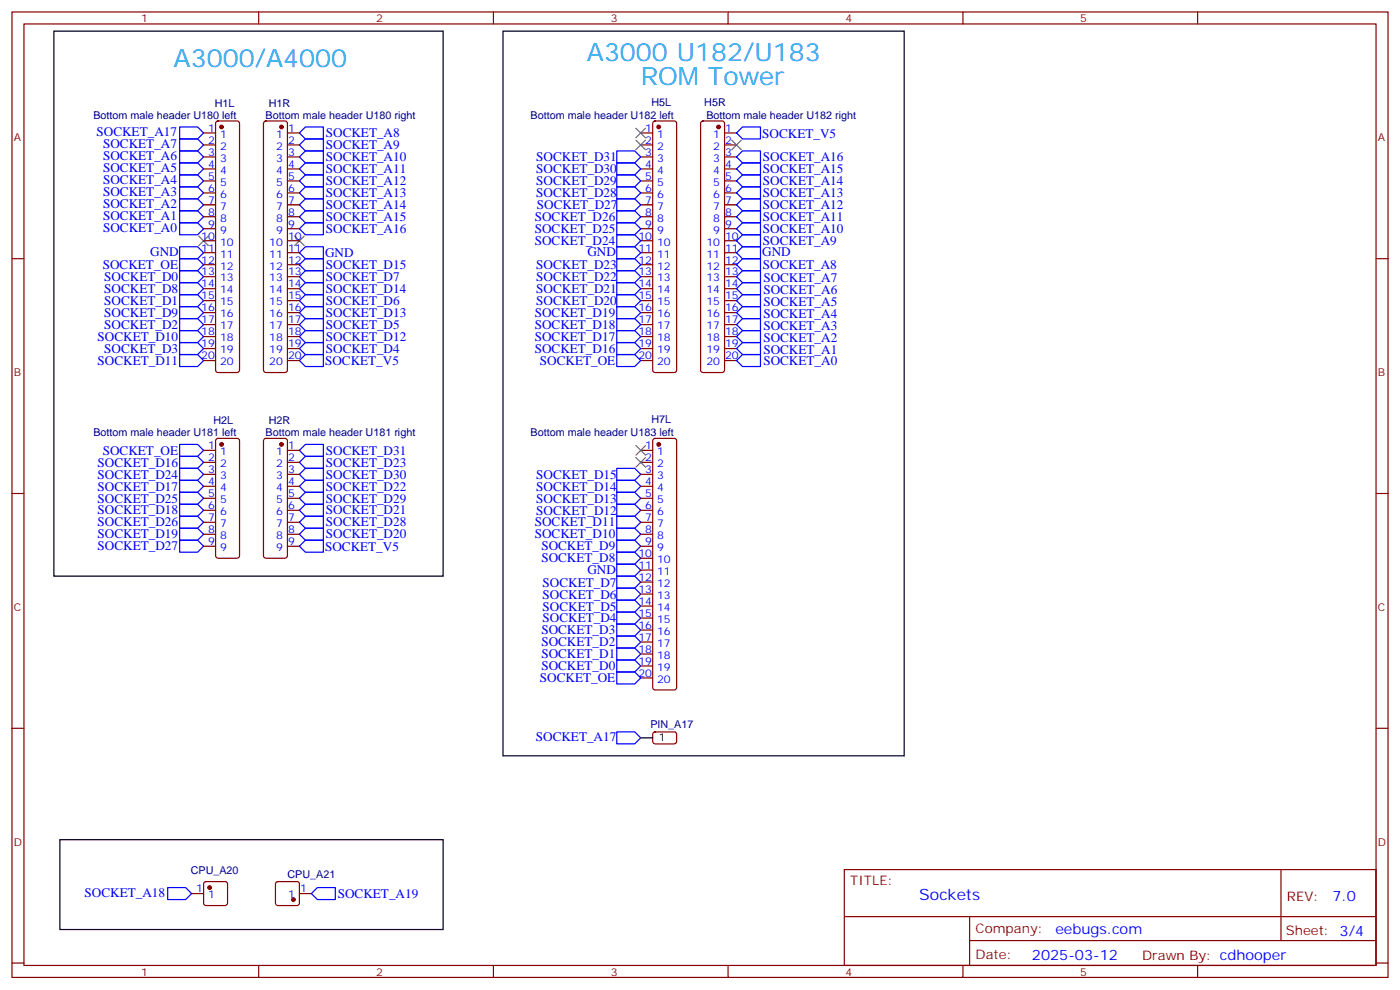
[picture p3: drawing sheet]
<svg xmlns="http://www.w3.org/2000/svg" width="412mm" height="292mm" viewBox="0 0 412 292" stroke-linecap="round" stroke-linejoin="round" font-family="sans-serif">
<g fill="none" stroke="#870000" stroke-width=".35">
<path d="M3.5 3.5h405.4v284.4h-405.4zM7.1 7.1h398.2v277.2h-398.2zM76.2 3.5v3.6M145.3 3.5v3.6M214.5 3.5v3.6M283.6 3.5v3.6M352.8 3.5v3.6M60 39.2h3.5M63.7 35.8l.5-.2h5.6l.5 .2 .3 .5v72.7l-.3 .5-.5 .2h-5.6l-.5-.2-.2-.5v-72.7zM77.8 35.8l.5-.2h5.7l.5 .2 .2 .5v72.7l-.3 .5-.4 .2h-5.7l-.5-.2-.2-.5v-72.7zM84.7 39.2h3.5M188.7 39.2h3.6"/>
<path d="M192.5 35.8l.5-.2h5.6l.5 .2 .2 .5v72.7l-.2 .5-.5 .2h-5.6l-.5-.2-.2-.5v-72.7zM206.6 35.8l.5-.2h5.6l.5 .2 .2 .5v72.7l-.2 .5-.5 .2h-5.6l-.5-.2-.2-.5v-72.7zM213.4 39.2h3.6M60 42.7h3.5M60 46.2h3.5M60 49.7h3.5M60 53.3h3.5M60 56.8h3.5M84.7 42.7h3.5M84.7 46.2h3.5M84.7 49.7h3.5M84.7 53.3h3.5"/>
<path d="M84.7 56.8h3.5M188.7 42.7h3.6M188.7 46.2h3.6M188.7 49.7h3.6M188.7 53.3h3.6M188.7 56.8h3.6M213.4 42.7h3.6M213.4 46.2h3.6M213.4 49.7h3.6M213.4 53.3h3.6M213.4 56.8h3.6M3.5 76.2h3.6"/>
<path d="M60 60.3h3.5M60 63.9h3.5M60 67.4h3.5M60 70.9h3.5M60 74.4h3.5M60 78h3.5M84.7 60.3h3.5M84.7 63.9h3.5M84.7 67.4h3.5M84.7 70.9h3.5M84.7 74.4h3.5M84.7 78h3.5"/>
<path d="M188.7 60.3h3.6M188.7 63.9h3.6M188.7 67.4h3.6M188.7 70.9h3.6M188.7 74.4h3.6M188.7 78h3.6M213.4 60.3h3.6M213.4 63.9h3.6M213.4 67.4h3.6M213.4 70.9h3.6M213.4 74.4h3.6M213.4 78h3.6"/>
<path d="M405.3 76.2h3.6M60 81.5h3.5M60 85h3.5M60 88.5h3.5M60 92.1h3.5M60 95.6h3.5M60 99.1h3.5M84.7 81.5h3.5M84.7 85h3.5M84.7 88.5h3.5M84.7 92.1h3.5M84.7 95.6h3.5"/>
<path d="M84.7 99.1h3.5M188.7 81.5h3.6M188.7 85h3.6M188.7 88.5h3.6M188.7 92.1h3.6M188.7 95.6h3.6M188.7 99.1h3.6M213.4 81.5h3.6M213.4 85h3.6M213.4 88.5h3.6M213.4 92.1h3.6M213.4 95.6h3.6"/>
<path d="M213.4 99.1h3.6M60 102.7h3.5M60 106.2h3.5M84.7 102.7h3.5M84.7 106.2h3.5M188.7 102.7h3.6M188.7 106.2h3.6M213.4 102.7h3.6M213.4 106.2h3.6M60 132.6h3.5M60 136.2h3.5M60 139.7h3.5"/>
<path d="M63.7 129.3l.5-.2h5.6l.5 .2 .3 .5v33.9l-.3 .5-.5 .2h-5.6l-.5-.2-.2-.5v-33.9zM77.8 129.3l.5-.2h5.7l.5 .2 .2 .5v33.9l-.3 .5-.4 .2h-5.7l-.5-.2-.2-.5v-33.9zM84.7 132.6h3.5M84.7 136.2h3.5M84.7 139.7h3.5M188.7 132.6h3.6M188.7 136.2h3.6M188.7 139.7h3.6M192.5 129.3l.5-.2h5.6l.5 .2 .2 .5v72.7l-.2 .5-.5 .2h-5.6l-.5-.2-.2-.5v-72.7zM3.5 145.3h3.6M60 143.2h3.5M60 146.8h3.5"/>
<path d="M60 150.3h3.5M60 153.8h3.5M60 157.3h3.5M84.7 143.2h3.5M84.7 146.8h3.5M84.7 150.3h3.5M84.7 153.8h3.5M84.7 157.3h3.5M188.7 143.2h3.6M188.7 146.8h3.6M188.7 150.3h3.6M188.7 153.8h3.6"/>
<path d="M188.7 157.3h3.6M405.3 145.3h3.6M60 160.9h3.5M84.7 160.9h3.5M188.7 160.9h3.6M188.7 164.4h3.6M188.7 167.9h3.6M188.7 171.4h3.6M188.7 175h3.6M188.7 178.5h3.6M188.7 182h3.6M188.7 185.6h3.6"/>
<path d="M188.7 189.1h3.6M188.7 192.6h3.6M188.7 196.1h3.6M188.7 199.7h3.6M3.5 214.5h3.6M192.5 215.8l.5-.3 5.9 .1 .4 .7v2.3l-.7 .5-5.9-.1-.4-.6v-2.1zM405.3 214.5h3.6M60.2 259.9l.5-.3h5.6l.5 .3 .2 .5v5.6l-.2 .5-.5 .2h-5.6l-.5-.2-.2-.5v-5.6zM81.4 259.9l.4-.3h5.7l.5 .3 .2 .5v5.6l-.2 .5-.5 .2h-5.7l-.5-.2-.2-.5v-5.6zM248.7 256.1h156.6v28.2h-156.6zM377.3 256.1v20.9M56.4 263.2h3.6"/>
<path d="M88.2 263.2h3.5M248.7 270h156.5M285.6 277h119.6M285.6 270v14.1M3.5 283.6h3.6M76.2 284.3v3.6M145.3 284.3v3.6M214.5 284.3v3.6M283.6 284.3v3.6M352.8 284.3v3.6M405.3 283.6h3.6"/>
</g>
<g fill="none" stroke="#00f" stroke-width=".35">
<path d="M52.9 37.4h5.3l1.8 1.8-1.8 1.7h-5.3zM88.2 39.2l1.8-1.8h5.2v3.5h-5.2zM217 39.2l1.7-1.8h5.3v3.5h-5.3zM52.9 40.9h5.3l1.8 1.8-1.8 1.8h-5.3zM52.9 44.5h5.3l1.8 1.7-1.8 1.8h-5.3zM52.9 48h5.3l1.8 1.7-1.8 1.8h-5.3zM52.9 51.5h5.3l1.8 1.8-1.8 1.7h-5.3zM52.9 55h5.3l1.8 1.8-1.8 1.8h-5.3zM52.9 58.6h5.3l1.8 1.7-1.8 1.8h-5.3zM88.2 42.7l1.8-1.8h5.2v3.6h-5.2zM88.2 46.2l1.8-1.7h5.2v3.5h-5.2zM88.2 49.7l1.8-1.7h5.2v3.5h-5.2z"/>
<path d="M88.2 53.3l1.8-1.8h5.2v3.5h-5.2zM88.2 56.8l1.8-1.8h5.2v3.6h-5.2zM181.7 48h5.3l1.7 1.7-1.7 1.8h-5.3zM181.7 51.5h5.3l1.7 1.8-1.7 1.7h-5.3zM181.7 55h5.3l1.7 1.8-1.7 1.8h-5.3zM181.7 44.5h5.3l1.7 1.7-1.7 1.8h-5.3zM181.7 58.6h5.3l1.7 1.7-1.7 1.8h-5.3zM217 56.8l1.7-1.8h5.3v3.6h-5.3zM217 53.3l1.7-1.8h5.3v3.5h-5.3zM217 49.7l1.7-1.7h5.3v3.5h-5.3zM217 46.2l1.7-1.7h5.3v3.5h-5.3zM52.9 72.7h5.3l1.8 1.7-1.8 1.8h-5.3z"/>
<path d="M52.9 62.1h5.3l1.8 1.8-1.8 1.7h-5.3zM52.9 65.6h5.3l1.8 1.8-1.8 1.7h-5.3zM52.9 79.7h5.3l1.8 1.8-1.8 1.8h-5.3zM52.9 76.2h5.3l1.8 1.8-1.8 1.7h-5.3zM88.2 74.4l1.8-1.7h5.2v3.5h-5.2zM88.2 60.3l1.8-1.7h5.2v3.5h-5.2zM88.2 63.9l1.8-1.8h5.2v3.5h-5.2zM88.2 67.4l1.8-1.8h5.2v3.5h-5.2zM88.2 78l1.8-1.8h5.2v3.5h-5.2zM181.7 72.7h5.3l1.7 1.7-1.7 1.8h-5.3zM181.7 76.2h5.3l1.7 1.8-1.7 1.7h-5.3zM181.7 79.7h5.3l1.7 1.8-1.7 1.8h-5.3z"/>
<path d="M181.7 69.1h5.3l1.7 1.8-1.7 1.8h-5.3zM181.7 65.6h5.3l1.7 1.8-1.7 1.7h-5.3zM181.7 62.1h5.3l1.7 1.8-1.7 1.7h-5.3zM217 78l1.7-1.8h5.3v3.5h-5.3zM217 70.9l1.7-1.8h5.3v3.6h-5.3zM217 67.4l1.7-1.8h5.3v3.5h-5.3zM217 63.9l1.7-1.8h5.3v3.5h-5.3zM217 60.3l1.7-1.7h5.3v3.5h-5.3zM217 74.4l1.7-1.7h5.3v3.5h-5.3zM52.9 83.3h5.3l1.8 1.7-1.8 1.8h-5.3zM52.9 86.8h5.3l1.8 1.7-1.8 1.8h-5.3zM52.9 90.3h5.3l1.8 1.8-1.8 1.7h-5.3z"/>
<path d="M52.9 93.8h5.3l1.8 1.8-1.8 1.8h-5.3zM52.9 97.4h5.3l1.8 1.7-1.8 1.8h-5.3zM88.2 81.5l1.8-1.8h5.2v3.6h-5.2zM88.2 85l1.8-1.7h5.2v3.5h-5.2zM88.2 88.5l1.8-1.7h5.2v3.5h-5.2zM88.2 92.1l1.8-1.8h5.2v3.5h-5.2zM88.2 95.6l1.8-1.8h5.2v3.6h-5.2zM88.2 99.1l1.8-1.7h5.2v3.5h-5.2zM181.7 83.3h5.3l1.7 1.7-1.7 1.8h-5.3zM181.7 86.8h5.3l1.7 1.7-1.7 1.8h-5.3zM181.7 97.4h5.3l1.7 1.7-1.7 1.8h-5.3zM181.7 93.8h5.3l1.7 1.8-1.7 1.8h-5.3z"/>
<path d="M181.7 90.3h5.3l1.7 1.8-1.7 1.7h-5.3zM217 81.5l1.7-1.8h5.3v3.6h-5.3zM217 85l1.7-1.7h5.3v3.5h-5.3zM217 92.1l1.7-1.8h5.3v3.5h-5.3zM217 95.6l1.7-1.8h5.3v3.6h-5.3zM217 99.1l1.7-1.7h5.3v3.5h-5.3zM218.7 86.8h5.3v3.5h-5.3l-1.7-1.8zM52.9 100.9h5.3l1.8 1.8-1.8 1.7h-5.3zM52.9 104.4h5.3l1.8 1.8-1.8 1.8h-5.3zM88.2 106.2l1.8-1.8h5.2v3.6h-5.2zM88.2 102.7l1.8-1.8h5.2v3.5h-5.2zM181.7 104.4h5.3l1.7 1.8-1.7 1.8h-5.3z"/>
<path d="M181.7 100.9h5.3l1.7 1.8-1.7 1.7h-5.3zM217 102.7l1.7-1.8h5.3v3.5h-5.3zM217 106.2l1.7-1.8h5.3v3.6h-5.3zM52.9 134.4h5.3l1.8 1.8-1.8 1.7h-5.3zM52.9 137.9h5.3l1.8 1.8-1.8 1.8h-5.3zM52.9 130.9h5.3l1.8 1.7-1.8 1.8h-5.3zM88.2 136.2l1.8-1.8h5.2v3.5h-5.2zM88.2 139.7l1.8-1.8h5.2v3.6h-5.2zM88.2 132.6l1.8-1.7h5.2v3.5h-5.2zM181.7 137.9h5.3l1.7 1.8-1.7 1.8h-5.3zM52.9 141.5h5.3l1.8 1.7-1.8 1.8h-5.3zM52.9 145h5.3l1.8 1.8-1.8 1.7h-5.3z"/>
<path d="M52.9 148.5h5.3l1.8 1.8-1.8 1.7h-5.3zM52.9 152h5.3l1.8 1.8-1.8 1.8h-5.3zM52.9 155.6h5.3l1.8 1.7-1.8 1.8h-5.3zM52.9 159.1h5.3l1.8 1.8-1.8 1.7h-5.3zM88.2 143.2l1.8-1.7h5.2v3.5h-5.2zM88.2 146.8l1.8-1.8h5.2v3.5h-5.2zM88.2 150.3l1.8-1.8h5.2v3.5h-5.2zM88.2 153.8l1.8-1.8h5.2v3.6h-5.2zM88.2 157.3l1.8-1.7h5.2v3.5h-5.2zM181.7 141.5h5.3l1.7 1.7-1.7 1.8h-5.3zM181.7 145h5.3l1.7 1.8-1.7 1.7h-5.3zM181.7 148.5h5.3l1.7 1.8-1.7 1.7h-5.3z"/>
<path d="M181.7 159.1h5.3l1.7 1.8-1.7 1.7h-5.3zM181.7 155.6h5.3l1.7 1.7-1.7 1.8h-5.3zM181.7 152h5.3l1.7 1.8-1.7 1.8h-5.3zM88.2 160.9l1.8-1.8h5.2v3.5h-5.2zM181.7 169.7h5.3l1.7 1.7-1.7 1.8h-5.3zM181.7 173.2h5.3l1.7 1.8-1.7 1.7h-5.3zM181.7 176.7h5.3l1.7 1.8-1.7 1.8h-5.3zM181.7 162.6h5.3l1.7 1.8-1.7 1.8h-5.3zM181.7 166.2h5.3l1.7 1.7-1.7 1.8h-5.3zM181.7 180.3h5.3l1.7 1.7-1.7 1.8h-5.3zM181.7 194.4h5.3l1.7 1.7-1.7 1.8h-5.3zM181.7 190.9h5.3l1.7 1.7-1.7 1.8h-5.3z"/>
<path d="M181.7 187.3h5.3l1.7 1.8-1.7 1.8h-5.3zM181.7 183.8h5.3l1.7 1.8-1.7 1.7h-5.3zM181.7 197.9h5.3l1.7 1.8-1.7 1.7h-5.3zM181.7 215.5h5.3l1.7 1.8-1.7 1.8h-5.3zM49.4 261.4h5.3l1.7 1.8-1.7 1.7h-5.3zM93.5 261.4h5.3v3.5h-5.3l-1.8-1.7z"/>
</g>
<g fill="none" stroke="#3c3" stroke-width=".35">
<path d="M187.3 37.7l2.8 2.9M190.1 37.7l-2.8 2.9M187.3 41.3l2.8 2.8M190.1 41.3l-2.8 2.8M215.5 41.3l2.9 2.8M218.4 41.3l-2.9 2.8M58.6 69.5l2.8 2.8M61.4 69.5l-2.8 2.8M86.8 69.5l2.8 2.8M89.6 69.5l-2.8 2.8M187.3 131.2l2.8 2.9M187.3 134.8l2.8 2.8"/>
<path d="M190.1 131.2l-2.8 2.9M190.1 134.8l-2.8 2.8"/>
</g>
<g fill="#870000" stroke="#870000" stroke-width=".35">
<circle cx="194" cy="37.4" r=".53"/>
<circle cx="211.7" cy="37.4" r=".53"/>
<circle cx="194" cy="130.9" r=".53"/>
<circle cx="65.3" cy="130.9" r=".53"/>
<circle cx="65.3" cy="37.4" r=".53"/>
<circle cx="82.9" cy="130.9" r=".53"/>
<circle cx="82.9" cy="37.4" r=".53"/>
<circle cx="61.7" cy="261.4" r=".53"/>
<circle cx="86.4" cy="264.9" r=".53"/>
</g>
<path d="M15.9 9.2h114.6v160.5h-114.6zM148.2 9.2h118.1v213.4h-118.1zM188.7 217.3h3.6M17.6 247.3h112.9v26.5h-112.9z" fill="none" stroke="#000" stroke-width=".35"/>
<g font-size="7.4" fill="#09f">
<text x="172.9" y="18">A3000 U182/U183</text>
<text x="51.2" y="19.8">A3000/A4000</text>
<text x="188.7" y="25">ROM Tow</text>
<text x="223.7" y="25">er</text>
</g>
<text font-size="4.6" fill="#00f" x="270.8" y="265.1">Sockets</text>
<g font-size="4.2" fill="#00f">
<text x="392.5" y="265.4">7.0</text>
<text x="310.9" y="274.9">eebugs.com</text>
<text x="304" y="282.7">2025-03-12</text>
</g>
<g font-size="3.9" fill="#00f">
<text x="28.4" y="40">SOCKET_A17</text>
<text x="96" y="40.4">SOCKET_A8</text>
<text x="224.5" y="40.5">SOCKET_V5</text>
<text x="30.4" y="43.6">SOCKET_A7</text>
<text x="30.4" y="47.1">SOCKET_A6</text>
<text x="96" y="43.9">SOCKET_A9</text>
<text x="96" y="47.5">SOCKET_A10</text>
<text x="158" y="47.5">SOCKET_D31</text>
<text x="224.7" y="47.5">SOCKET_A16</text>
<text x="30.4" y="50.6">SOCKET_A5</text>
<text x="96" y="51">SOCKET_A11</text>
<text x="158" y="51">SOCKET_D30</text>
<text x="224.7" y="51">SOCKET_A15</text>
<text x="30.4" y="54.2">SOCKET_A4</text>
<text x="30.4" y="57.7">SOCKET_A3</text>
<text x="96" y="54.5">SOCKET_A12</text>
<text x="96" y="58">SOCKET_A13</text>
<text x="158" y="54.6">SOCKET_D29</text>
<text x="158" y="58.1">SOCKET_D28</text>
<text x="224.7" y="58">SOCKET_A13</text>
<text x="224.7" y="54.5">SOCKET_A14</text>
<text x="30.4" y="61.2">SOCKET_A2</text>
<text x="30.4" y="64.7">SOCKET_A1</text>
<text x="96" y="61.6">SOCKET_A14</text>
<text x="96" y="65.1">SOCKET_A15</text>
<text x="157.5" y="65.1">SOCKET_D26</text>
<text x="158.2" y="61.6">SOCKET_D27</text>
<text x="224.7" y="65.1">SOCKET_A11</text>
<text x="224.7" y="61.6">SOCKET_A12</text>
<text x="30.4" y="68.3">SOCKET_A0</text>
<text x="96" y="68.6">SOCKET_A16</text>
<text x="157.5" y="68.6">SOCKET_D25</text>
<text x="224.7" y="68.6">SOCKET_A10</text>
<text x="44.3" y="75.5">GND</text>
<text x="95.8" y="75.8">GND</text>
<text x="157.5" y="72.2">SOCKET_D24</text>
<text x="173" y="75.5">GND</text>
<text x="224.5" y="75.5">GND</text>
<text x="224.7" y="72.2">SOCKET_A9</text>
<text x="30.3" y="79.2">SOCKET_OE</text>
<text x="30.7" y="82.7">SOCKET_D0</text>
<text x="96" y="82.7">SOCKET_D7</text>
<text x="96" y="79.2">SOCKET_D15</text>
<text x="158" y="79.3">SOCKET_D23</text>
<text x="158" y="82.8">SOCKET_D22</text>
<text x="224.7" y="79.2">SOCKET_A8</text>
<text x="224.9" y="83.1">SOCKET_A7</text>
<text x="30.7" y="86.3">SOCKET_D8</text>
<text x="30.7" y="89.8">SOCKET_D1</text>
<text x="96" y="86.3">SOCKET_D14</text>
<text x="96" y="89.8">SOCKET_D6</text>
<text x="158" y="86.3">SOCKET_D21</text>
<text x="158" y="89.8">SOCKET_D20</text>
<text x="224.9" y="86.7">SOCKET_A6</text>
<text x="30.7" y="93.3">SOCKET_D9</text>
<text x="96" y="93.3">SOCKET_D13</text>
<text x="157.5" y="93.3">SOCKET_D19</text>
<text x="224.9" y="90.2">SOCKET_A5</text>
<text x="224.9" y="93.7">SOCKET_A4</text>
<text x="28.8" y="100.4">SOCKET_D10</text>
<text x="30.7" y="96.8">SOCKET_D2</text>
<text x="96" y="96.8">SOCKET_D5</text>
<text x="96" y="100.4">SOCKET_D12</text>
<text x="157.5" y="100.4">SOCKET_D17</text>
<text x="157.5" y="96.8">SOCKET_D18</text>
<text x="224.9" y="97.3">SOCKET_A3</text>
<text x="224.9" y="100.8">SOCKET_A2</text>
<text x="28.8" y="107.4">SOCKET_D11</text>
<text x="30.7" y="103.9">SOCKET_D3</text>
<text x="95.8" y="107.6">SOCKET_V5</text>
<text x="96" y="103.9">SOCKET_D4</text>
<text x="157.5" y="103.9">SOCKET_D16</text>
<text x="159" y="107.4">SOCKET_OE</text>
<text x="224.9" y="104.3">SOCKET_A1</text>
<text x="224.9" y="107.5">SOCKET_A0</text>
<text x="28.8" y="137.4">SOCKET_D16</text>
<text x="30.3" y="133.9">SOCKET_OE</text>
<text x="96" y="137.4">SOCKET_D23</text>
<text x="96" y="133.9">SOCKET_D31</text>
<text x="28.8" y="140.9">SOCKET_D24</text>
<text x="96" y="140.9">SOCKET_D30</text>
<text x="158" y="141">SOCKET_D15</text>
<text x="28.8" y="144.5">SOCKET_D17</text>
<text x="28.8" y="148">SOCKET_D25</text>
<text x="96" y="144.5">SOCKET_D22</text>
<text x="96" y="148">SOCKET_D29</text>
<text x="158" y="144.5">SOCKET_D14</text>
<text x="158" y="148.1">SOCKET_D13</text>
<text x="28.8" y="151.5">SOCKET_D18</text>
<text x="28.8" y="155.1">SOCKET_D26</text>
<text x="96" y="151.5">SOCKET_D21</text>
<text x="96" y="155.1">SOCKET_D28</text>
<text x="157.5" y="155.1">SOCKET_D11</text>
<text x="158" y="151.6">SOCKET_D12</text>
<text x="28.8" y="158.6">SOCKET_D19</text>
<text x="96" y="158.6">SOCKET_D20</text>
<text x="157.5" y="158.6">SOCKET_D10</text>
<text x="28.8" y="162.1">SOCKET_D27</text>
<text x="95.8" y="162.3">SOCKET_V5</text>
<text x="159.5" y="165.6">SOCKET_D8</text>
<text x="159.5" y="162.1">SOCKET_D9</text>
<text x="159.8" y="172.7">SOCKET_D7</text>
<text x="173" y="169.1">GND</text>
<text x="159.8" y="176.3">SOCKET_D6</text>
<text x="159.8" y="179.8">SOCKET_D5</text>
<text x="159.8" y="183.3">SOCKET_D4</text>
<text x="159.5" y="190.3">SOCKET_D2</text>
<text x="159.5" y="186.8">SOCKET_D3</text>
<text x="159.5" y="197.4">SOCKET_D0</text>
<text x="159.5" y="193.9">SOCKET_D1</text>
<text x="159" y="200.9">SOCKET_OE</text>
<text x="157.8" y="218.2">SOCKET_A17</text>
<text x="24.9" y="264.1">SOCKET_A18</text>
<text x="99.5" y="264.4">SOCKET_A19</text>
</g>
<g font-size="3.9" fill="#800">
<text x="250.5" y="260.7">TITLE:</text>
<text x="379.1" y="265.4">REV:</text>
<text x="287.4" y="274.9">Company:</text>
<text x="378.7" y="275.5">Sheet: 3/4</text>
<text x="287.4" y="282.6">Date:</text>
<text x="336.4" y="282.7">Draw</text>
<text x="346.6" y="282.7">n By: cdhooper</text>
</g>
<g font-size="3.2" fill="#800">
<text x="41.6" y="6.5">1</text>
<text x="110.8" y="6.5">2</text>
<text x="179.9" y="6.5">3</text>
<text x="249.1" y="6.5">4</text>
<text x="318.2" y="6.5">5</text>
<text x="4.1" y="41.6">A</text>
<text x="405.9" y="41.6">A</text>
<text x="4.1" y="110.8">B</text>
<text x="405.9" y="110.8">B</text>
<text x="4.1" y="179.9">C</text>
<text x="405.9" y="179.9">C</text>
<text x="4.1" y="249.1">D</text>
<text x="405.9" y="249.1">D</text>
<text x="41.6" y="287.3">1</text>
<text x="110.8" y="287.3">2</text>
<text x="179.9" y="287.3">3</text>
<text x="249.1" y="287.3">4</text>
<text x="318.2" y="287.3">5</text>
</g>
<g font-size="3.2" fill="#000080">
<text x="27.5" y="35">Bottom male header U180 left</text>
<text x="63.3" y="31.5">H1L</text>
<text x="78.2" y="35">Bottom male header U180 right</text>
<text x="79.2" y="31.5">H1R</text>
<text x="156.3" y="35">Bottom male header U182 left</text>
<text x="191.9" y="31.2">H5L</text>
<text x="207.5" y="31.2">H5R</text>
<text x="208.1" y="35">Bottom male header U182 right</text>
<text x="62.9" y="125">H2L</text>
<text x="79.2" y="125">H2R</text>
<text x="191.9" y="124.7">H7L</text>
<text x="27.5" y="128.5">Bottom male header U181 left</text>
<text x="78.2" y="128.5">Bottom male header U181 right</text>
<text x="156.3" y="128.5">Bottom male header U183 left</text>
<text x="191.6" y="214.5">PIN_A17</text>
<text x="56.2" y="257.3">CPU_A20</text>
<text x="84.7" y="258.6">CPU_A21</text>
</g>
<g font-size="3.2" fill="#00f">
<text x="61.3" y="38.8">1</text>
<text x="64.8" y="40.6">1</text>
<text x="81.3" y="40.6">1</text>
<text x="84.8" y="38.8">1</text>
<text x="190.1" y="38.8">1</text>
<text x="193.6" y="40.6">1</text>
<text x="210.1" y="40.6">1</text>
<text x="213.6" y="38.8">1</text>
<text x="61.3" y="45.9">3</text>
<text x="61.3" y="42.3">2</text>
<text x="64.8" y="47.6">3</text>
<text x="64.8" y="44.1">2</text>
<text x="81.3" y="47.6">3</text>
<text x="81.3" y="44.1">2</text>
<text x="84.8" y="45.9">3</text>
<text x="84.8" y="42.3">2</text>
<text x="190.1" y="42.3">2</text>
<text x="190.1" y="45.9">3</text>
<text x="193.6" y="44.1">2</text>
<text x="193.6" y="47.6">3</text>
<text x="210.1" y="44.1">2</text>
<text x="210.1" y="47.6">3</text>
<text x="213.6" y="42.3">2</text>
<text x="213.6" y="45.9">3</text>
<text x="61.3" y="52.9">5</text>
<text x="61.3" y="49.4">4</text>
<text x="64.8" y="51.2">4</text>
<text x="81.3" y="51.2">4</text>
<text x="84.8" y="52.9">5</text>
<text x="84.8" y="49.4">4</text>
<text x="190.1" y="49.4">4</text>
<text x="190.1" y="52.9">5</text>
<text x="193.6" y="51.2">4</text>
<text x="210.1" y="51.2">4</text>
<text x="213.6" y="49.4">4</text>
<text x="213.6" y="52.9">5</text>
<text x="61.3" y="60">7</text>
<text x="61.3" y="56.4">6</text>
<text x="64.8" y="58.2">6</text>
<text x="64.8" y="54.7">5</text>
<text x="81.3" y="58.2">6</text>
<text x="81.3" y="54.7">5</text>
<text x="84.8" y="60">7</text>
<text x="84.8" y="56.4">6</text>
<text x="190.1" y="56.4">6</text>
<text x="190.1" y="60">7</text>
<text x="193.6" y="54.7">5</text>
<text x="193.6" y="58.2">6</text>
<text x="210.1" y="54.7">5</text>
<text x="210.1" y="58.2">6</text>
<text x="213.6" y="56.4">6</text>
<text x="213.6" y="60">7</text>
<text x="61.3" y="63.5">8</text>
<text x="64.8" y="65.3">8</text>
<text x="64.8" y="61.7">7</text>
<text x="81.3" y="65.3">8</text>
<text x="81.3" y="61.7">7</text>
<text x="84.8" y="63.5">8</text>
<text x="190.1" y="63.5">8</text>
<text x="193.6" y="61.7">7</text>
<text x="193.6" y="65.3">8</text>
<text x="210.1" y="61.7">7</text>
<text x="210.1" y="65.3">8</text>
<text x="213.6" y="63.5">8</text>
<text x="59.3" y="70.6">10</text>
<text x="61.3" y="67">9</text>
<text x="64.8" y="68.8">9</text>
<text x="81.3" y="68.8">9</text>
<text x="84.8" y="70.6">10</text>
<text x="84.8" y="67">9</text>
<text x="188.1" y="70.6">10</text>
<text x="190.1" y="67">9</text>
<text x="193.6" y="68.8">9</text>
<text x="210.1" y="68.8">9</text>
<text x="213.6" y="67">9</text>
<text x="213.6" y="70.6">10</text>
<text x="59.3" y="77.6">12</text>
<text x="59.3" y="74.1">11</text>
<text x="64.8" y="75.8">11</text>
<text x="64.8" y="72.3">10</text>
<text x="79.3" y="75.8">11</text>
<text x="79.3" y="72.3">10</text>
<text x="84.8" y="77.6">12</text>
<text x="84.8" y="74.1">11</text>
<text x="188.1" y="74.1">11</text>
<text x="188.1" y="77.6">12</text>
<text x="193.6" y="72.3">10</text>
<text x="193.6" y="75.8">11</text>
<text x="208.1" y="72.3">10</text>
<text x="208.1" y="75.8">11</text>
<text x="213.6" y="74.1">11</text>
<text x="213.6" y="77.6">12</text>
<text x="59.3" y="81.1">13</text>
<text x="64.8" y="82.9">13</text>
<text x="64.8" y="79.4">12</text>
<text x="79.3" y="82.9">13</text>
<text x="79.3" y="79.4">12</text>
<text x="84.8" y="81.1">13</text>
<text x="188.1" y="81.1">13</text>
<text x="193.6" y="79.4">12</text>
<text x="193.6" y="82.9">13</text>
<text x="208.1" y="79.4">12</text>
<text x="208.1" y="82.9">13</text>
<text x="213.6" y="81.1">13</text>
<text x="59.3" y="88.2">15</text>
<text x="59.3" y="84.7">14</text>
<text x="64.8" y="90">15</text>
<text x="64.8" y="86.4">14</text>
<text x="79.3" y="90">15</text>
<text x="79.3" y="86.4">14</text>
<text x="84.8" y="88.2">15</text>
<text x="84.8" y="84.7">14</text>
<text x="188.1" y="84.7">14</text>
<text x="188.1" y="88.2">15</text>
<text x="193.6" y="86.4">14</text>
<text x="193.6" y="90">15</text>
<text x="208.1" y="86.4">14</text>
<text x="208.1" y="90">15</text>
<text x="213.6" y="84.7">14</text>
<text x="213.6" y="88.2">15</text>
<text x="59.3" y="95.2">17</text>
<text x="59.3" y="91.7">16</text>
<text x="64.8" y="93.5">16</text>
<text x="79.3" y="93.5">16</text>
<text x="84.8" y="95.2">17</text>
<text x="84.8" y="91.7">16</text>
<text x="188.1" y="91.7">16</text>
<text x="188.1" y="95.2">17</text>
<text x="193.6" y="93.5">16</text>
<text x="208.1" y="93.5">16</text>
<text x="213.6" y="91.7">16</text>
<text x="213.6" y="95.2">17</text>
<text x="59.3" y="98.8">18</text>
<text x="64.8" y="100.5">18</text>
<text x="64.8" y="97">17</text>
<text x="79.3" y="100.5">18</text>
<text x="79.3" y="97">17</text>
<text x="84.8" y="98.8">18</text>
<text x="188.1" y="98.8">18</text>
<text x="193.6" y="97">17</text>
<text x="193.6" y="100.5">18</text>
<text x="208.1" y="97">17</text>
<text x="208.1" y="100.5">18</text>
<text x="213.6" y="98.8">18</text>
<text x="59.3" y="105.8">20</text>
<text x="59.3" y="102.3">19</text>
<text x="64.8" y="107.6">20</text>
<text x="64.8" y="104.1">19</text>
<text x="79.3" y="107.6">20</text>
<text x="79.3" y="104.1">19</text>
<text x="84.8" y="105.8">20</text>
<text x="84.8" y="102.3">19</text>
<text x="188.1" y="102.3">19</text>
<text x="188.1" y="105.8">20</text>
<text x="193.6" y="104.1">19</text>
<text x="193.6" y="107.6">20</text>
<text x="208.1" y="104.1">19</text>
<text x="208.1" y="107.6">20</text>
<text x="213.6" y="102.3">19</text>
<text x="213.6" y="105.8">20</text>
<text x="61.3" y="132.3">1</text>
<text x="61.3" y="135.8">2</text>
<text x="64.8" y="134.1">1</text>
<text x="64.8" y="137.6">2</text>
<text x="81.3" y="134.1">1</text>
<text x="81.3" y="137.6">2</text>
<text x="84.8" y="132.3">1</text>
<text x="84.8" y="135.8">2</text>
<text x="190.1" y="132.3">1</text>
<text x="190.1" y="135.8">2</text>
<text x="193.6" y="134.1">1</text>
<text x="193.6" y="137.6">2</text>
<text x="61.3" y="139.3">3</text>
<text x="61.3" y="142.9">4</text>
<text x="64.8" y="141.1">3</text>
<text x="81.3" y="141.1">3</text>
<text x="84.8" y="139.3">3</text>
<text x="84.8" y="142.9">4</text>
<text x="190.1" y="139.3">3</text>
<text x="190.1" y="142.9">4</text>
<text x="193.6" y="141.1">3</text>
<text x="61.3" y="146.4">5</text>
<text x="61.3" y="149.9">6</text>
<text x="64.8" y="144.6">4</text>
<text x="64.8" y="148.2">5</text>
<text x="81.3" y="144.6">4</text>
<text x="81.3" y="148.2">5</text>
<text x="84.8" y="146.4">5</text>
<text x="84.8" y="149.9">6</text>
<text x="190.1" y="146.4">5</text>
<text x="190.1" y="149.9">6</text>
<text x="193.6" y="144.6">4</text>
<text x="193.6" y="148.2">5</text>
<text x="61.3" y="153.5">7</text>
<text x="64.8" y="151.7">6</text>
<text x="64.8" y="155.2">7</text>
<text x="81.3" y="151.7">6</text>
<text x="81.3" y="155.2">7</text>
<text x="84.8" y="153.5">7</text>
<text x="190.1" y="153.5">7</text>
<text x="193.6" y="151.7">6</text>
<text x="193.6" y="155.2">7</text>
<text x="61.3" y="157">8</text>
<text x="61.3" y="160.5">9</text>
<text x="64.8" y="158.8">8</text>
<text x="81.3" y="158.8">8</text>
<text x="84.8" y="157">8</text>
<text x="84.8" y="160.5">9</text>
<text x="190.1" y="157">8</text>
<text x="190.1" y="160.5">9</text>
<text x="193.6" y="158.8">8</text>
<text x="64.8" y="162.3">9</text>
<text x="81.3" y="162.3">9</text>
<text x="188.1" y="164">10</text>
<text x="188.1" y="167.6">11</text>
<text x="193.6" y="162.3">9</text>
<text x="193.6" y="165.8">10</text>
<text x="188.1" y="171.1">12</text>
<text x="193.6" y="169.3">11</text>
<text x="193.6" y="172.9">12</text>
<text x="188.1" y="174.6">13</text>
<text x="188.1" y="178.2">14</text>
<text x="193.6" y="176.4">13</text>
<text x="193.6" y="179.9">14</text>
<text x="188.1" y="181.7">15</text>
<text x="188.1" y="185.2">16</text>
<text x="193.6" y="183.4">15</text>
<text x="188.1" y="188.7">17</text>
<text x="193.6" y="187">16</text>
<text x="193.6" y="190.5">17</text>
<text x="188.1" y="192.3">18</text>
<text x="188.1" y="195.8">19</text>
<text x="193.6" y="194">18</text>
<text x="193.6" y="197.6">19</text>
<text x="188.1" y="199.3">20</text>
<text x="193.6" y="201.1">20</text>
<text x="57.8" y="262.8">1</text>
<text x="88.4" y="262.8">1</text>
<text x="61.3" y="264.6">1</text>
<text x="84.9" y="264.6">1</text>
</g>
<text font-size="3.2" x="194" y="218.4">1</text>
</svg>
